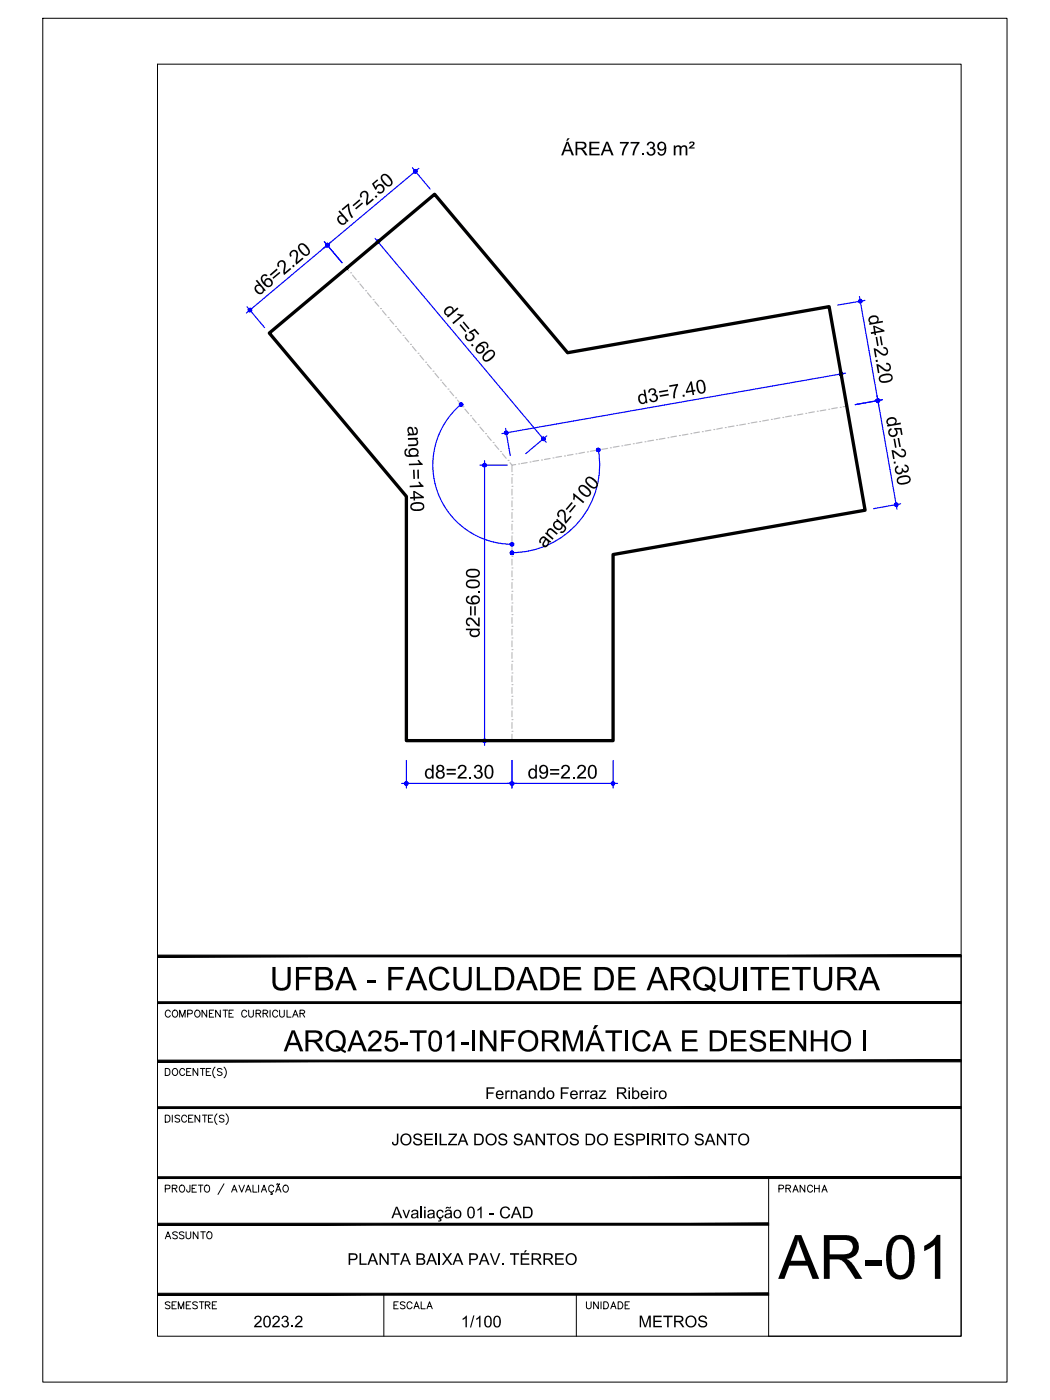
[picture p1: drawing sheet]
<svg xmlns="http://www.w3.org/2000/svg" width="229mm" height="305mm" viewBox="0 0 229 305" stroke-linecap="round" stroke-linejoin="round" font-family="sans-serif">
<!-- layer: ARQ_EIXO CINZA 04 -->
<g fill="none" stroke="#bababa" stroke-width=".25">
<path d="M75.5 58.4l.4 .5M76.3 59.4h.1M76.8 59.9l.8 1M77.9 61.3h.1M78.4 61.8l.8 1M79.6 63.3h.1M80 63.8l.8 .9M81.2 65.2h.1M81.6 65.7l.9 1M82.8 67.2h.1M83.3 67.6l.8 1M84.5 69.1h.1"/>
<path d="M84.9 69.6l.8 1M86.1 71.1h.1M86.5 71.5l.8 1M87.8 73h.1M88.2 73.5l.8 1M89.4 75h.1M89.8 75.4l.8 1M91 76.9h.1M91.4 77.4l.8 1M92.7 78.9h.1M93 79.3l.9 1M94.3 80.8h.1"/>
<path d="M94.7 81.3l.8 1M95.9 82.8h.1M96.3 83.2l.9 1M97.5 84.7h.1M98 85.2l.8 .9M99.2 86.6h.1M99.6 87.1l.8 1M100.8 88.6h.1M101.2 89.1l.8 .9M102.4 90.5h.1M102.9 91l.8 1M104.1 92.5h.1"/>
<path d="M104.5 93l.8 .9M105.7 94.4h.1M106.1 94.9l.8 1M107.4 96.4h.1M107.7 96.9l.9 .9M109 98.3h.1M109.4 98.8l.8 1M119.8 99.8l-1.3 .2M120.4 99.7h.1M122.3 99.4l-1.3 .2M122.9 99.3h.1M124.8 98.9l-1.3 .2"/>
<path d="M125.4 98.8h.1M127.3 98.5l-1.3 .2M127.9 98.4h.1M129.8 98l-1.3 .3M130.4 97.9h.1M132.3 97.6l-1.3 .2M132.9 97.5h.1M134.8 97.2l-1.3 .2M135.4 97.1h.1M137.3 96.7l-1.3 .2M137.9 96.6h.1M139.8 96.3l-1.3 .2"/>
<path d="M140.4 96.2h.1M142.3 95.8l-1.3 .3M142.9 95.7h.1M144.8 95.4l-1.3 .2M145.4 95.3h.1M147.3 95l-1.3 .2M147.9 94.8h.1M149.8 94.5l-1.3 .2M150.4 94.4h.1M152.3 94.1l-1.3 .2M152.9 94h.1M154.8 93.6l-1.3 .3"/>
<path d="M155.4 93.5h.1M157.3 93.2l-1.3 .2M157.9 93.1h.1M159.8 92.8l-1.3 .2M160.4 92.6h.1M162.3 92.3l-1.3 .2M162.9 92.2h.1M164.8 91.9l-1.3 .2M165.4 91.8h.1M167.3 91.4l-1.3 .3M167.9 91.3h.1M169.8 91l-1.3 .2"/>
<path d="M170.4 90.9h.1M172.3 90.6l-1.3 .2M172.9 90.4h.1M174.8 90.1l-1.2 .2M175.4 90h.1M177.3 89.7l-1.2 .2M177.9 89.5h.1M179.8 89.2l-1.2 .3M180.4 89.1h.1M182.3 88.8l-1.2 .2M182.9 88.7h.1M184.4 88.4l-.8 .2"/>
<path d="M110.6 100.2h.1M111 100.8l.5 .5M111.5 118.6h.1M111.5 116h.1M111.5 113.5h.1M111.5 111h.1M111.5 108.4h.1M111.5 105.9h.1M111.5 103.3h.1M111.5 104v1.2M111.5 106.5v1.3M111.5 109.1v1.2"/>
<path d="M111.5 111.6v1.3M111.5 114.1v1.3M111.5 116.7v1.2M111.5 119.2v1.3M112.3 101.1l-.8 .2v1.4M112.9 101h.1M114.8 100.7l-1.3 .2M115.4 100.6h.1M117.3 100.2l-1.3 .3M117.9 100.2h.1M111.5 138.9h.1M111.5 136.4h.1"/>
<path d="M111.5 133.8h.1M111.5 131.3h.1M111.5 128.7h.1M111.5 126.2h.1M111.5 123.7h.1M111.5 121.1h.1M111.5 121.8v1.2M111.5 124.3v1.3M111.5 126.8v1.3M111.5 129.4v1.2M111.5 131.9v1.3M111.5 134.5v1.2"/>
<path d="M111.5 137v1.3M111.5 139.5v1.3M111.5 159.2h.1M111.5 156.7h.1M111.5 154.1h.1M111.5 151.6h.1M111.5 149.1h.1M111.5 146.5h.1M111.5 144h.1M111.5 141.4h.1M111.5 142.1v1.2M111.5 144.6v1.3"/>
<path d="M111.5 147.2v1.2M111.5 149.7v1.3M111.5 152.2v1.3M111.5 154.8v1.2M111.5 157.3v1.3M111.5 159.9v1.3"/>
</g>
<!-- layer: COTA AZUL -->
<g fill="none" stroke="#00f" stroke-width=".25">
<path d="M89.8 36.5l3.8 4.6M91.2 36.7l-20.7 17.3M70.6 52.6l3.9 4.6M72.1 52.7l-18.5 15.5M81.7 51.9l37.2 44.4M83.1 52l-4.7 3.9M53.8 66.8l3.8 4.5M187.1 64.6l8.2 46.3M188.3 65.4l-5.9 1M100.4 88a17.3 17.3 0 0 0-5.1 19.1 17.3 17.3 0 0 0 16.2 11.4M110.1 93.3l1 5.9M119 94.9l-4.5 3.9"/>
<path d="M130.3 97.9a19.1 19.1 0 0 1-18.8 22.4M182.9 80.4l1.1 5.9M184.1 81.2l-74.8 13.2M192.1 87l-5.9 1.1M104.5 101.3h5.9M105.5 100.3v62M196.1 109.7l-5.9 1M87.5 170.6h47M88.5 165.6v6M104.5 161.2h5.9M111.5 165.6v6M133.5 165.6v6"/>
</g>
<g fill="#00f" stroke="#00f" stroke-width=".22">
<path d="M82 52.4v.1l.3 .2zM82 52.5l.3 .2h-.4zM81.9 52.7l.1 .2 .3-.2z"/>
<path d="M82 52.9l.2 .1 .1-.3zM82.3 52.7v.3h-.1zM82.3 52.7v.3l.2-.1z"/>
<path d="M82.3 52.7l.2 .2 .1-.1zM82.3 52.7l.4-.1-.1 .2zM82.3 52.7l.4-.1-.1-.2z"/>
<path d="M82.4 52.3l-.1 .4 .3-.3zM82.2 52.3h.2l-.1 .4zM82 52.4l.3 .3-.1-.4z"/>
<path d="M118.3 95.5l.2 .3 .2-.1zM118.3 95.5h.4v.2zM118.3 95.5h.4l-.1-.2z"/>
<path d="M118.4 95.2l-.1 .3 .3-.2zM118.2 95.2h.2l-.1 .3zM118.1 95.3l.2 .2-.1-.3z"/>
<path d="M118.1 95.3l-.2 .1 .4 .1zM117.9 95.4l.4 .1-.4 .1zM117.9 95.6l.1 .2 .3-.3z"/>
<path d="M118 95.8l.2 .1 .1-.4zM118.3 95.5l.1 .4h-.2zM118.3 95.5l.1 .4 .1-.1z"/>
<path d="M105.3 101l.2 .3v-.4zM105.2 101.1l.1-.1 .2 .3zM105.2 101.1l-.1 .2h.4z"/>
<path d="M105.1 101.3l.1 .2 .3-.2zM105.2 101.5l.3-.2-.2 .3zM105.5 101.3l-.2 .3h.2z"/>
<path d="M105.5 101.3v.3h.2zM105.5 101.3l.3 .2-.1 .1zM105.5 101.3l.3 .2 .1-.2z"/>
<path d="M105.5 101.3h.4l-.1-.2zM105.7 101l.1 .1-.3 .2zM105.5 100.9v.4l.2-.3z"/>
<path d="M105.5 161.2v.4h.2zM105.5 161.2l.3 .3-.1 .1zM105.5 161.2l.3 .3 .1-.3z"/>
<path d="M105.5 161.2h.4l-.1-.1zM105.7 161l.1 .1-.3 .1zM105.5 160.9v.3l.2-.2z"/>
<path d="M105.3 161l.2 .2v-.3zM105.2 161.1l.1-.1 .2 .2zM105.2 161.1l-.1 .1h.4z"/>
<path d="M105.1 161.2l.1 .3 .3-.3zM105.2 161.5l.3-.3-.2 .4zM105.5 161.2l-.2 .4h.2z"/>
<path d="M109.9 94.3v.2l.3-.3zM109.9 94.5l.3-.3-.1 .4zM110.2 94.2l-.1 .4h.2z"/>
<path d="M110.2 94.2l.1 .4 .1-.1zM110.2 94.2l.4 .2-.2 .1zM110.2 94.2l.4 .2v-.2z"/>
<path d="M110.2 94.2h.4l-.1-.2zM110.4 93.9l.1 .1-.3 .2zM110.2 93.9v.3l.2-.3z"/>
<path d="M110 94l.2 .2v-.3zM110 94l.2 .2-.3-.1zM109.9 94.1v.2l.3-.1z"/>
<path d="M183.1 81.4l.4-.1-.1-.1zM183.2 81l.2 .2-.3 .2zM183 81l.1 .4 .1-.4z"/>
<path d="M182.9 81.1l.2 .3-.1-.4zM182.9 81.1l.2 .3-.3-.1zM182.8 81.3v.1h.3z"/>
<path d="M182.8 81.4v.3l.3-.3zM182.8 81.7l.3-.3-.1 .3zM183.1 81.4l-.1 .3 .2 .1z"/>
<path d="M183.1 81.4l.1 .4 .1-.1zM183.1 81.4l.4 .1-.2 .2zM183.1 81.4l.4 .1v-.2z"/>
<path d="M187.1 65.3l.2 .3-.1-.4zM187.1 65.3l.2 .3-.4-.2zM186.9 65.4v.2h.4z"/>
<path d="M186.9 65.6l.1 .2 .3-.2zM187 65.8l.3-.2-.1 .3zM187.3 65.6l-.1 .3h.2z"/>
<path d="M187.3 65.6l.1 .3h.1zM187.3 65.6l.4 .1-.2 .2zM187.3 65.6l.4 .1v-.2z"/>
<path d="M187.3 65.6l.4-.1-.1-.2zM187.5 65.2l.1 .1-.3 .3zM187.2 65.2l.1 .4 .2-.4z"/>
<path d="M191.1 87.2l.1 .4 .1-.1zM191.1 87.2l.4 .2-.2 .1zM191.1 87.2l.4 .2v-.2z"/>
<path d="M191.1 87.2h.4l-.1-.2zM191.3 86.9l.1 .1-.3 .2zM191.1 86.9v.3l.2-.3z"/>
<path d="M190.9 87l.2 .2v-.3zM190.9 87l.2 .2-.3-.1zM190.8 87.1v.2l.3-.1z"/>
<path d="M190.8 87.3v.2l.3-.3zM190.8 87.5l.3-.3-.1 .4zM191.1 87.2l-.1 .4h.2z"/>
<path d="M190.9 87l.2 .2v-.3zM190.9 87l.2 .2-.3-.1zM190.8 87.1v.2l.3-.1z"/>
<path d="M190.8 87.3v.2l.3-.3zM190.8 87.5l.3-.3-.1 .4zM191.1 87.2l-.1 .4h.2z"/>
<path d="M191.1 87.2l.1 .4 .1-.1zM191.1 87.2l.4 .2-.2 .1zM191.1 87.2l.4 .2v-.2z"/>
<path d="M191.1 87.2h.4l-.1-.2zM191.3 86.9l.1 .1-.3 .2zM191.1 86.9v.3l.2-.3z"/>
<path d="M195.1 109.9l.1 .3h.2zM195.1 109.9l.4 .1-.1 .2zM195.1 109.9l.4 .1v-.2z"/>
<path d="M195.1 109.9l.4-.1-.1-.2zM195.2 109.5l.2 .1-.3 .3zM195.1 109.5v.4l.1-.4z"/>
<path d="M194.9 109.6l.2 .3v-.4zM194.9 109.6l.2 .3-.3-.2zM194.8 109.7l-.1 .2h.4z"/>
<path d="M194.7 109.9l.1 .2 .3-.2zM194.8 110.1l.3-.2-.1 .3zM195.1 109.9l-.1 .3h.2z"/>
<path d="M71.4 53l-.2 .4 .3-.3zM71.2 53h.2l-.2 .4zM71 53.1l.2 .3v-.4z"/>
<path d="M71 53.1l-.1 .2 .3 .1zM70.9 53.3l.3 .1h-.3zM70.9 53.4l.1 .2 .2-.2z"/>
<path d="M71 53.6l.1 .1 .1-.3zM71.2 53.4l.1 .3h-.2zM71.2 53.4l.1 .3 .2-.1z"/>
<path d="M71.2 53.4l.3 .2 .1-.1zM71.2 53.4l.4-.1v.2zM71.2 53.4l.4-.1-.1-.2z"/>
<path d="M54.1 67.7l.2 .2 .1-.4zM54.4 67.5l.1 .4h-.2zM54.4 67.5l.1 .4 .2-.1z"/>
<path d="M54.4 67.5l.3 .3 .1-.2zM54.4 67.5l.4-.1v.2zM54.4 67.5l.4-.1-.1-.1z"/>
<path d="M54.5 67.1l-.1 .4 .3-.2zM54.4 67.1h.1l-.1 .4zM54.2 67.2l.2 .3v-.4z"/>
<path d="M54.2 67.2l-.1 .2 .3 .1zM54.1 67.4l.3 .1-.3 .1zM54.1 67.6v.1l.3-.2z"/>
<path d="M71 53.6l.1 .1 .1-.3zM71.2 53.4l.1 .3h-.2zM71.2 53.4l.1 .3 .2-.1z"/>
<path d="M71.2 53.4l.3 .2 .1-.1zM71.2 53.4l.4-.1v.2zM71.2 53.4l.4-.1-.1-.2z"/>
<path d="M71.4 53l-.2 .4 .3-.3zM71.2 53h.2l-.2 .4zM71 53.1l.2 .3v-.4z"/>
<path d="M71 53.1l-.1 .2 .3 .1zM70.9 53.3l.3 .1h-.3zM70.9 53.4l.1 .2 .2-.2z"/>
<path d="M90.6 37l-.2 .3 .3-.3zM90.3 36.9l.3 .1-.2 .3zM90.2 37l.2 .3-.1-.4z"/>
<path d="M90.2 37l-.1 .2 .3 .1zM90.1 37.2l.3 .1-.4 .1zM90 37.4l.1 .1 .3-.2z"/>
<path d="M90.1 37.5l.2 .1 .1-.3zM90.4 37.3l.1 .4-.2-.1zM90.4 37.3l.1 .4 .2-.1z"/>
<path d="M90.4 37.3l.3 .3 .1-.2zM90.4 37.3h.4v.1zM90.4 37.3h.4l-.1-.3z"/>
<path d="M111.5 170.6h.3v-.2zM111.6 170.3l.2 .1-.3 .2zM111.5 170.2v.4l.1-.3z"/>
<path d="M111.3 170.3l.2 .3v-.4zM111.1 170.4l.2-.1 .2 .3zM111.1 170.4v.2h.4z"/>
<path d="M111.1 170.6v.2l.4-.2zM111.1 170.8l.4-.2-.2 .3zM111.5 170.6l-.2 .3h.2z"/>
<path d="M111.5 170.6v.3h.1zM111.5 170.6l.3 .2-.2 .1zM111.5 170.6l.3 .2v-.2z"/>
<path d="M88.1 170.6v.2l.4-.2zM88.1 170.8l.4-.2-.2 .3zM88.5 170.6l-.2 .3h.2z"/>
<path d="M88.5 170.6v.3h.1zM88.5 170.6l.3 .2-.2 .1zM88.5 170.6l.3 .2 .1-.2z"/>
<path d="M88.5 170.6h.4l-.1-.2zM88.6 170.3l.2 .1-.3 .2zM88.5 170.2v.4l.1-.3z"/>
<path d="M88.3 170.3l.2 .3v-.4zM88.3 170.3l.2 .3-.4-.2zM88.1 170.4v.2h.4z"/>
<path d="M133.5 170.6h.4l-.1-.2zM133.6 170.3l.2 .1-.3 .2zM133.5 170.2v.4l.1-.3z"/>
<path d="M133.3 170.3l.2 .3v-.4zM133.3 170.3l.2 .3-.4-.2zM133.1 170.4v.2h.4z"/>
<path d="M133.1 170.6v.2l.4-.2zM133.1 170.8l.4-.2-.2 .3zM133.5 170.6l-.2 .3h.2z"/>
<path d="M133.5 170.6v.3h.1zM133.5 170.6l.3 .2-.2 .1zM133.5 170.6l.3 .2 .1-.2z"/>
<path d="M111.1 170.6v.2l.4-.2zM111.1 170.8l.4-.2-.2 .3zM111.5 170.6l-.2 .3h.2z"/>
<path d="M111.5 170.6v.3h.1zM111.5 170.6l.3 .2-.2 .1zM111.5 170.6l.3 .2v-.2z"/>
<path d="M111.5 170.6h.3v-.2zM111.6 170.3l.2 .1-.3 .2zM111.5 170.2v.4l.1-.3z"/>
<path d="M111.3 170.3l.2 .3v-.4zM111.1 170.4l.2-.1 .2 .3zM111.1 170.4v.2h.4z"/>
<path d="M100.5 87.7l-.1 .4 .3-.3zM100.3 87.7h.2l-.1 .4zM100.2 87.8l.2 .3-.1-.4z"/>
<path d="M100.2 87.8l-.2 .1 .4 .2zM100 87.9l.4 .2h-.4zM100 88.1l.1 .2 .3-.2z"/>
<path d="M100.1 88.3l.1 .1 .2-.3zM100.4 88.1l.1 .3h-.3zM100.4 88.1l.1 .3 .1-.1z"/>
<path d="M100.4 88.1l.2 .2 .2-.1zM100.4 88.1l.4-.1v.2zM100.4 88.1l.4-.1-.1-.2z"/>
<path d="M111.5 118.5h.3v-.2zM111.6 118.2l.2 .1-.3 .2zM111.5 118.2v.3l.1-.3z"/>
<path d="M111.3 118.2l.2 .3v-.3zM111.1 118.3l.2-.1 .2 .3zM111.1 118.3v.2h.4z"/>
<path d="M111.1 118.5v.2l.4-.2zM111.1 118.7l.4-.2-.2 .3zM111.5 118.5l-.2 .3 .2 .1z"/>
<path d="M111.5 118.5v.4l.1-.1zM111.5 118.5l.3 .2-.2 .1zM111.5 118.5l.3 .2v-.2z"/>
<path d="M111.1 120.4v.2l.4-.2zM111.1 120.6l.4-.2-.2 .3zM111.5 120.4l-.2 .3h.2z"/>
<path d="M111.5 120.4v.3h.1zM111.5 120.4l.3 .2-.2 .1zM111.5 120.4l.3 .2v-.2z"/>
<path d="M111.5 120.4h.3v-.2zM111.6 120l.2 .2-.3 .2zM111.5 120v.4l.1-.4z"/>
<path d="M111.3 120l.2 .4v-.4zM111.3 120l.2 .4-.4-.2zM111.1 120.2v.2h.4z"/>
<path d="M130 97.7l.3 .3-.1-.4zM130 97.7l.3 .3-.4-.2zM129.9 97.8v.2h.4z"/>
<path d="M129.9 98l.1 .2 .3-.2zM130 98.2l.3-.2-.2 .3zM130.3 98l-.2 .3h.2z"/>
<path d="M130.3 98v.3h.2zM130.3 98l.3 .1-.1 .2zM130.3 98l.3 .1v-.2z"/>
<path d="M130.3 98l.3-.1v-.2zM130.4 97.6l.2 .1-.3 .3zM130.2 97.6l.1 .4 .1-.4z"/>
</g>
<!-- layer: 0 -->
<path d="M58.6 72.5l36-30.2 29 34.5 56.9-10 7.8 44.3-54.8 9.6v40.5h-45v-53.1z" fill="none" stroke="#000" stroke-width=".72"/>
<!-- layer: MRG_EXTERNA -->
<path d="M9.3 4h209.9v296.9h-209.9z" fill="none" stroke="#000" stroke-width=".22"/>
<!-- layer: MRG_INTERNA -->
<path d="M34.3 14h175v276.9h-175z" fill="none" stroke="#000" stroke-width=".22"/>
<!-- layer: SIMB_01 -->
<g fill="#000" stroke="#000" stroke-width=".22">
<path d="M34.3 218.1v.4l175-.4zM34.3 218.5l175-.4v.4z"/>
<path d="M34.3 207.9v.4l175-.4zM34.3 208.3l175-.4v.4z"/>
<path d="M34.3 230.8v.4l175-.4zM34.3 231.2l175-.4v.4z"/>
<path d="M34.3 256.2v.4l175-.4zM34.3 256.6l175-.4v.4z"/>
<path d="M34.3 241v.3l175-.3zM34.3 241.3l175-.3v.3z"/>
<path d="M34.3 266.3v.4l133-.4zM34.3 266.7l133-.4v.4z"/>
<path d="M34.3 282h133v-.4zM34.3 281.6h133l-133 .4z"/>
</g>
<g fill="none" stroke="#000" stroke-width=".22">
<path d="M45 219.9v1.5l-1-1.5v1.5M46.5 219.9h-.9v1.5h.9M48 219.9v1.5l-1.1-1.5v1.5M48.6 219.9h1M49.1 219.9v1.5M50.8 219.9h-.9v1.5h.9M54.1 219.9v1.1l.5 .4h.3l.3-.4v-1.1M58.8 219.9v1.5M60.9 219.9v1.1l.4 .4 .5-.2 .1-1.3M62.5 219.9v1.5h.9M209.3 208.1v82.8h-42v-34.5M36 232.6h.5a.82 .82 0 0 1 .5 .8 .82 .82 0 0 1-.5 .7h-.5z"/>
<path d="M37.1 220.3a.56 .56 0 0 0-.7-.4 .56 .56 0 0 0-.4 .6 .63 .63 0 0 0 .2 .8 .63 .63 0 0 0 .9-.2M37.7 220.1a.72 .72 0 0 1 1 .2 .72 .72 0 0 1-.3 1.1 .72 .72 0 0 1-.9-.4 .72 .72 0 0 1 .2-.9zM37.7 232.8a.72 .72 0 0 1 1 .2 .72 .72 0 0 1-.3 1.1 .72 .72 0 0 1-.9-.4 .72 .72 0 0 1 .2-.9zM39.1 221.4v-1.5l.6 1.5 .6-1.5v1.5M40.2 233a.56 .56 0 0 0-.6-.4 .56 .56 0 0 0-.5 .6 .63 .63 0 0 0 .3 .8 .63 .63 0 0 0 .8-.2M40.6 233.3h.6M40.9 220.7l.9-.1v-.5l-.3-.2h-.6v1.5M41.6 232.6h-1v1.5h1M42.7 220a.71 .71 0 0 1 .9 .7 .71 .71 0 0 1-.9 .7l-.3-.5v-.4zM43.1 232.6v1.5l-1.1-1.5v1.5M43.6 232.6h1M44.1 232.6v1.5"/>
<path d="M44.9 233.3h.6M45.6 220.6h.5M45.9 232.6h-1v1.5h1M46.8 232.3a1.57 1.57 0 0 0 0 2.4M48.3 232.8l-.3-.2-.7 .2 .2 .4 .5 .2 .3 .3v.2l-.3 .2-.7-.2M48.8 232.3a1.57 1.57 0 0 1 0 2.4M49.9 220.6h.5M53.7 220.3a.56 .56 0 0 0-.6-.4 .56 .56 0 0 0-.5 .6 .63 .63 0 0 0 .3 .8 .63 .63 0 0 0 .8-.2M55.8 220.6h.8l.2-.4-.4-.3h-.6v1.5M56.3 220.6l.5 .8M57.3 220.6h.8l.2-.4-.4-.3h-.6v1.5M57.8 220.6l.5 .8"/>
<path d="M60.5 220.3a.56 .56 0 0 0-.7-.4 .56 .56 0 0 0-.4 .6 .63 .63 0 0 0 .2 .8 .63 .63 0 0 0 .9-.2M63.7 221.4l.6-1.5 .6 1.5M65.3 220.6h.9l.1-.4-.3-.3h-.7v1.5M65.8 220.6l.5 .8M36 242.8h.5a.82 .82 0 0 1 .5 .7 .82 .82 0 0 1-.5 .8h-.5zM36 258.8l.9-.1 .1-.6-1-.1v1.5M37.5 258.7l1-.1v-.5l-1-.1v1.5M37.5 242.8v1.5M38 258.7l.5 .8M39.1 243l-.3-.2-.7 .2 .2 .4 .7 .3 .1 .2v.2l-.3 .2-.7-.2M39.2 258.2a.72 .72 0 0 1 1 .2 .72 .72 0 0 1-.3 1.1 .72 .72 0 0 1-.9-.4 .72 .72 0 0 1 .2-.9zM40.6 243.2a.56 .56 0 0 0-.6-.4 .56 .56 0 0 0-.5 .6 .63 .63 0 0 0 .3 .8 .63 .63 0 0 0 .8-.2"/>
<path d="M41.1 243.5h.6M41.4 258l-.1 1.4-.4 .1-.2-.1-.1-.4M41.8 258.7h.6M42 242.8h-.9v1.5h.9M42.8 258h-1v1.5h1M43.2 258h1M43.5 242.8v1.5l-1-1.5v1.5M43.7 258v1.5M44.1 242.8h1M44.6 242.8v1.5M44.6 258.2a.63 .63 0 0 1 .8-.1 .63 .63 0 0 1 .2 .9 .57 .57 0 0 1-.5 .6 .57 .57 0 0 1-.6-.6zM45.4 243.5h.5"/>
<path d="M46.3 242.8h-.9v1.5h.9M47.2 242.5a1.57 1.57 0 0 0 0 2.3M48.8 243l-.4-.2-.6 .2 .1 .4 .7 .3 .2 .2v.2l-.4 .2-.6-.2M48.8 257.7l-1.3 2.4M49.2 242.5a1.57 1.57 0 0 1 0 2.3M50.4 259.5l.6-1.5 .6 1.5M50.7 259h.7M52 258l.6 1.5 .6-1.5M53.5 259.5l.6-1.5 .6 1.5M53.7 259h.7M55.1 258v1.5h.9M56.3 258v1.5"/>
<path d="M56.9 259.5l.6-1.5 .5 1.5M57.1 259h.7M59.1 259.5v.3l.2 .2h-.4M59.6 258.4a.6 .6 0 0 0-.9-.3 .6 .6 0 0 0-.2 .9 .54 .54 0 0 0 .4 .5 .54 .54 0 0 0 .7-.3M60 259.5l.6-1.5 .6 1.5M60.2 259h.8M60.3 257.8l-.1 .1M60.3 257.8h.2M60.5 257.8l.1 .1M60.6 257.9h.2M60.9 257.7l-.1 .2M61.8 258.2a.72 .72 0 0 1 1 .2 .72 .72 0 0 1-.3 1.1 .72 .72 0 0 1-.9-.4 .72 .72 0 0 1 .2-.9z"/>
<path d="M83.6 281.8v9.1M125.5 281.8v9.1"/>
</g>
<text font-size="13.3" x="169.5" y="278.4">AR-01</text>
<text font-size="7.1" x="58.8" y="215.6">UFBA - FACULDADE DE ARQUITETURA</text>
<text font-size="6.4" x="61.8" y="228.9">ARQA25-T01-INFORMÁTICA E DESENHO I</text>
<g font-size="4.4">
<text x="168.3" y="260.7">PRANCHA</text>
<text x="34.9" y="270.9">ASSUNTO</text>
<text x="34.9" y="286.1">SEMESTRE</text>
<text x="84.7" y="286.1">ESCALA</text>
<text x="126.3" y="286.1">UNIDADE</text>
</g>
<g font-size="4.2">
<text x="122.2" y="33.8">ÁREA 77.39 m²</text>
<text x="74.3" y="49.4" transform="rotate(-40 74.3 49.4)">d7=2.50</text>
<text x="56.3" y="64.5" transform="rotate(-40 56.3 64.5)">d6=2.20</text>
<text x="96.2" y="67.6" transform="rotate(50 96.2 67.6)">d1=5.60</text>
<text x="188.9" y="68.7" transform="rotate(80 188.9 68.7)">d4=2.20</text>
<text x="139" y="88.1" transform="rotate(-10 139 88.1)">d3=7.40</text>
<text x="88.7" y="92.8" transform="rotate(88 88.7 92.8)">ang1=140</text>
<text x="192.8" y="90.9" transform="rotate(80 192.8 90.9)">d5=2.30</text>
<text x="118.6" y="119.5" transform="rotate(-50 118.6 119.5)">ang2=100</text>
<text x="104.4" y="138.9" transform="rotate(-90 104.4 138.9)">d2=6.00</text>
<text x="92.4" y="169.5">d8=2.30</text>
<text x="114.9" y="169.5">d9=2.20</text>
</g>
<g font-size="3.5">
<text x="105.6" y="239.3">Fernando Ferraz Ribeiro</text>
<text x="85.2" y="249.3">JOSEILZA DOS SANTOS DO ESPIRITO SANTO</text>
<text x="85.2" y="265.2">Avaliação 01 - CAD</text>
<text x="75.6" y="275.4">PLANTA BAIXA PAV. TÉRREO</text>
<text x="55.2" y="289">2023.2</text>
<text x="100.3" y="289">1/100</text>
<text x="139" y="289">METROS</text>
</g>
</svg>
